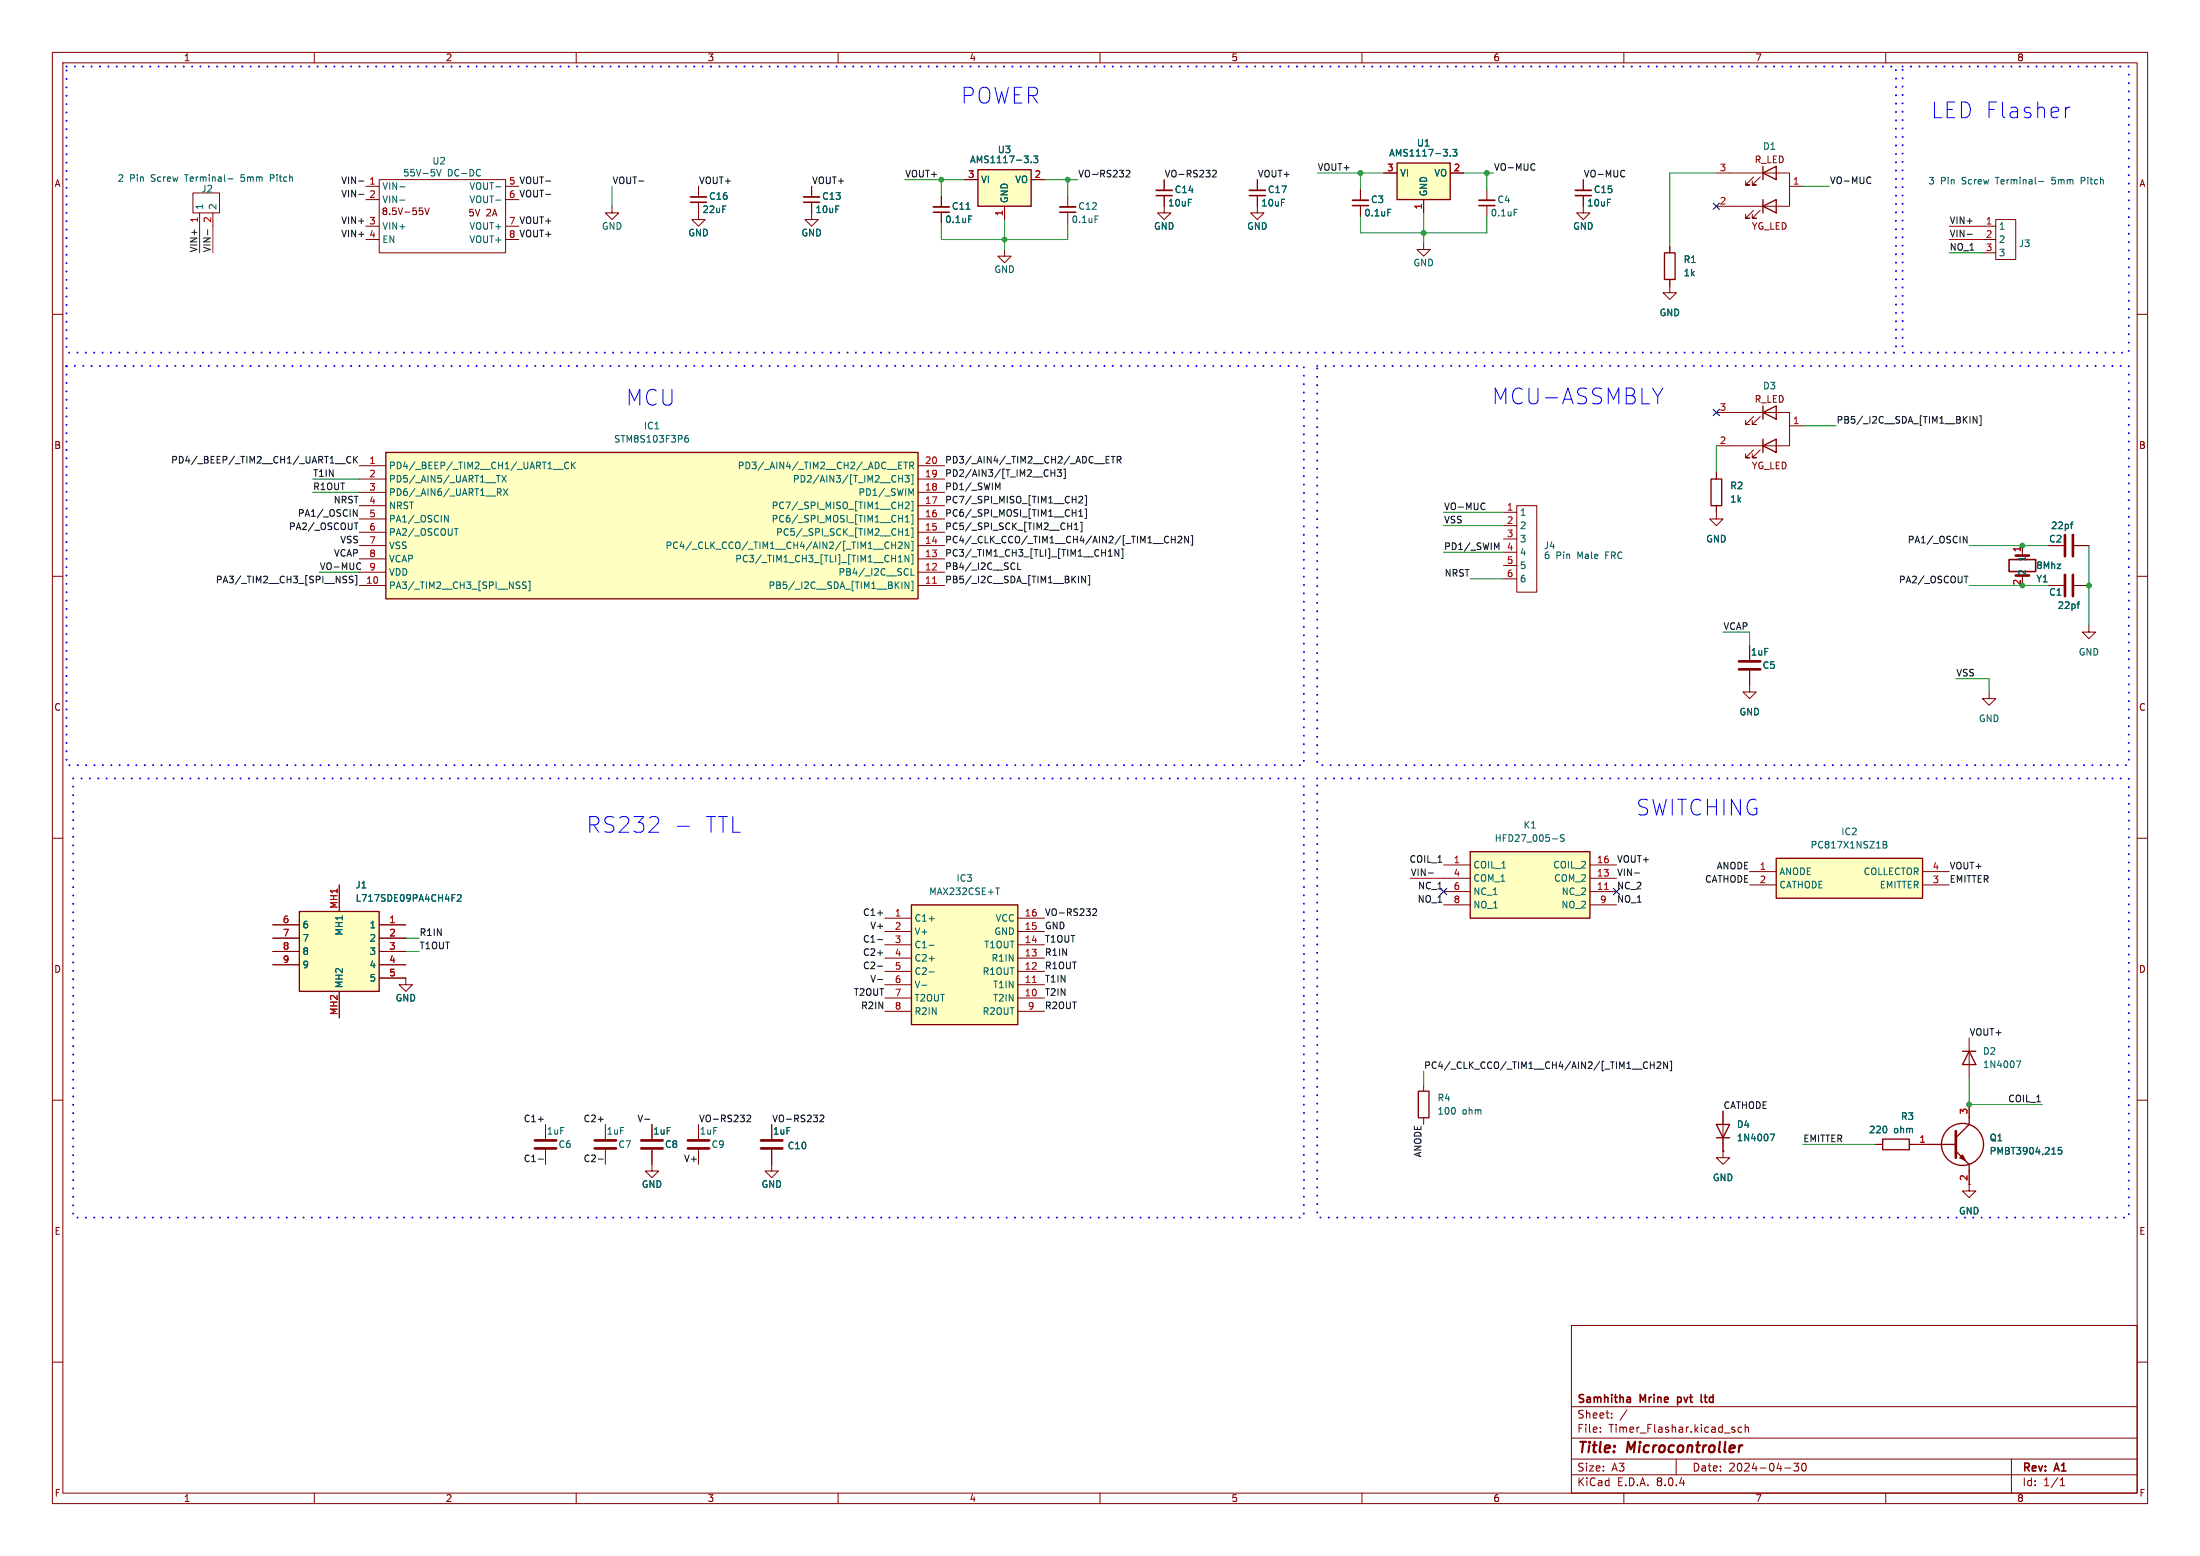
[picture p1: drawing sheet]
<svg xmlns="http://www.w3.org/2000/svg" width="420mm" height="297mm" viewBox="0 0 420 297" stroke-linecap="round" stroke-linejoin="round" font-family="sans-serif">
<g fill="none" stroke="#840000" stroke-width=".19">
<path d="M10 10h400v277h-400zM12 12h396v273h-396zM60 10v2M110 10v2M160 10v2M210 10v2M260 10v2M310 10v2M360 10v2M203.8 37.5v2M10 60h2M203.8 40.5v2"/>
<path d="M318.8 47v1.3M318.8 53.3v1.3M408 60h2M287 97.8h2.6M289.6 96.5h3.8v16.5h-3.8zM10 110h2M287 100.3h2.6M287 102.9h2.6M287 105.4h2.6M287 108h2.6M287 110.5h2.6M408 110h2"/>
<path d="M334 123.2v2.8M334 128v2.8M379.7 132.1v1.3h1.3l-1.3 1.2-1.2-1.2h1.2M10 160h2M408 160h2M10 210h2M115.6 214.6v2.8M115.6 219.5v2.7M408 210h2M10 260h2M300 253h108v32h-108zM408 260h2"/>
<path d="M300 278.5h108M300 274.5h108M300 268.5h108M305.5 273.2v.2M305.5 272.5v.1M307.7 270.5v.2M307.7 269.8v.1M310.6 269.1l-1.3 1.9M320 278.5v3M330.8 272.9l.4 .1v.2l-.2 .2h-.3M330.8 272.4l.4 .1M332.5 272.5l-.4-.1-.3 .3 .1 .6h.6"/>
<path d="M333.2 272.5l.2-.1 .3 .1 .1 .9M333.2 271.9v1.5M342.4 279.3h1l-.5 .6 .4 .1v.6l-.2 .2-.7-.2M344.2 279.4l.1-.1a.8 .8 0 0 1 .5 .7 .8 .8 0 0 1-.5 .8 1 1 0 0 1-.1-1.4zM384 278.5v6.5M60 285v2M110 285v2M160 285v2M210 285v2M260 285v2M300 281.5h108M310 285v2"/>
<path d="M340.7 280.2h1.2M360 285v2M393.3 283.6h.9M393.3 282.5l.4-.4v1.5"/>
</g>
<path d="M332.6 275.9l-.5 .2" fill="none" stroke="#840000" stroke-width=".4"/>
<path d="M202.3 40.5h3.1M311 266.7l.3 .2v.8M311.3 267.6l-.5 .1M311.3 267l-.5 .1M320.3 266.7v1.5M320.3 267.6l.1 .1M320.4 266.7l-.1 .1M324.8 266.2v1.3l.2 .2M325.3 266.7h.6" fill="none" stroke="#840000" stroke-width=".3"/>
<path d="M317.8 48.3h2v5h-2z" fill="none" stroke="#840000" stroke-width=".25"/>
<path d="M332 126.2h4M332 127.8h4M113.5 217.7h4.1M113.5 219.2h4.1" fill="none" stroke="#840000" stroke-width=".51"/>
<path d="M202.3 39.5h3.1" fill="none" stroke="#840000" stroke-width=".33"/>
<path d="M209.1 41.2h.6" fill="none" stroke="#006464" stroke-width=".19"/>
<path d="M186.7 32.4h10.1v7h-10.1z" fill="#ffffc2"/>
<path d="M186.7 32.4h10.1v7h-10.1zM359.4 217.4h5.1v2.1h-5.1z" fill="none" stroke="#840000" stroke-width=".25"/>
<path d="M184.1 34.3h2.6M191.8 39.4v2.5M196.8 34.3h2.6M124.5 214.6v2.8M124.5 219.5v2.7M358.1 218.4h1.3M364.5 218.4h1.3" fill="none" stroke="#840000" stroke-width=".19"/>
<path d="M196.8 30.9v.2M197.3 29.8h.8l-.4 .5 .4 .1v.5l-.2 .2-.6-.2" fill="none" stroke="#006464" stroke-width=".19"/>
<path d="M122.4 217.7h4.1M122.4 219.2h4.1" fill="none" stroke="#840000" stroke-width=".51"/>
<path d="M339.1 163.8h27.9v7.7h-27.9z" fill="#ffffc2"/>
<path d="M339.1 163.8h27.9v7.7h-27.9zM270.8 208.3h2v5.1h-2zM327.7 214.6h2.5l-1.3 2.6zM327.7 217.2h2.5" fill="none" stroke="#840000" stroke-width=".25"/>
<g fill="none" stroke="#840000" stroke-width=".19">
<path d="M191.8 47.6v1.3h1.2l-1.2 1.3-1.3-1.3h1.3M391.2 111.8h2.8M396 111.8h2.8M334 166.4h5.1M334 168.9h5.1M367 166.4h5.1M367 168.9h5.1M104.1 214.6v2.8M104.1 219.5v2.7M271.8 207v1.3M271.8 213.4v1.2M328.9 219.7v1.3h1.3l-1.3 1.2-1.2-1.2h1.2"/>
<path d="M328.9 219.7h.1M328.9 212.1v7.6"/>
</g>
<path d="M396.5 115.3h.5M397 114.9h-.2M359.5 160.6h.4l.3 .2-.3 .4 .3 .1v.3l-.2 .3h-.5zM359.5 161.2h.4M337.9 216.5h.9l-.6 1.2" fill="none" stroke="#006464" stroke-width=".19"/>
<path d="M394.2 109.7v4.1M395.7 109.7v4.1M102.1 217.7h4.1M102.1 219.2h4.1" fill="none" stroke="#840000" stroke-width=".51"/>
<path d="M280.7 162.6h22.8v12.7h-22.8z" fill="#ffffc2"/>
<g fill="none" stroke="#840000" stroke-width=".25">
<path d="M280.7 162.6h22.8v12.7h-22.8zM368.3 218.4h5.1M373.4 219.7l2.5 2.5v1.3M374.6 200.7h2.6M375.9 200.7l1.3 2.5h-2.6zM375.9 213.4v1.2l-2.5 2.6"/>
<circle cx="374.6" cy="218.4" r="4"/>
</g>
<g fill="none" stroke="#840000" stroke-width=".19">
<path d="M386.1 104.1v1.9M391.2 104.1h2.8M396 104.1h2.8M398.8 119.4v1.3h1.2l-1.2 1.2-1.3-1.2h1.3M275.6 165.1h5.1M275.6 170.2h5.1M275.6 167.6h5.1M275.6 172.7h5.1M303.5 165.1h5.1M303.5 170.2h5.1M303.5 167.6h5.1M303.5 172.7h5.1"/>
<path d="M375.9 198.1v7.6M365.8 218.4h2.5M375.9 210.8v2.6M375.9 223.5v3.8h1.3l-1.3 1.3-1.3-1.3h1.3"/>
</g>
<path d="M306.3 169.8h.7" fill="none" stroke="#a90000" stroke-width=".19"/>
<path d="M395.7 99.6l-.2 .1M395.2 100.1h.5M298.6 159.4l-.5-.1-.2 .3 .1 .3 .5 .2v.4l-.1 .1-.5-.1M296.4 160.1h.9M384.9 202.5h.9l-.6 1.3M393.6 219h-.6l-.1 .6 .2-.1 .4 .1 .1 .1v.5l-.2 .1-.5-.1" fill="none" stroke="#006464" stroke-width=".19"/>
<path d="M384.8 106h2.5M384.8 109.9h2.5M394.2 102.1v4.1M395.7 102.1v4.1M373.4 215.9v5.1" fill="none" stroke="#840000" stroke-width=".51"/>
<path d="M374.1 221l.5-.5 .6 1z" fill="#840000" stroke="#840000" stroke-width=".25"/>
<path d="M383.5 106.8h5.1v2.3h-5.1z" fill="none" stroke="#840000" stroke-width=".3"/>
<path d="M174 172.7h20.3v22.9h-20.3z" fill="#ffffc2"/>
<path d="M336.5 39.4l2.6-1.3v2.5zM336.5 33l2.6-1.2v2.5zM336.5 31.8v2.5M336.5 38.1v2.5M336.5 78.7l2.6-1.2v2.5zM336.5 77.5v2.5M326.6 91.4h2.1v5.1h-2.1zM336.5 85.1l2.6-1.3v2.6zM336.5 83.8v2.6M174 172.7h20.3v22.9h-20.3z" fill="none" stroke="#840000" stroke-width=".25"/>
<g fill="none" stroke="#840000" stroke-width=".19">
<path d="M133.3 35.6v2M133.3 38.6v2M154.9 38.6v3.3h1.3l-1.3 1.3-1.2-1.3h1.2M154.9 35.6v2M179.7 37.5v2M259.7 36.2v2M259.7 39.2v2.1M283.8 36.2v2M283.8 39.2v2.1M302.3 37.3v3.3h1.2l-1.2 1.3-1.3-1.3h1.3M302.3 34.3v2M327.7 33h13.9v6.4h-13.9"/>
<path d="M334.8 33.8l-1.6 1.5h.8h-.8v-.8M336 33.8l-1.5 1.5h.8h-.8v-.8M341.6 35.6h2.6M179.7 40.5v2M318.8 54.6v1.3h1.2l-1.2 1.3-1.3-1.3h1.3M334.8 40.1l-1.6 1.6h.8h-.8v-.8M336 40.1l-1.5 1.6h.8h-.8v-.8M327.7 78.7h13.9v6.4h-13.9M334.8 79.5l-1.6 1.5h.8h-.8v-.7M336 79.5l-1.5 1.5h.8h-.8v-.7M327.7 96.5v2.6h1.2l-1.2 1.2-1.3-1.2h1.3M327.7 90.2v1.2"/>
<path d="M334.8 85.9l-1.6 1.5h.8h-.8v-.8M336 85.9l-1.5 1.5h.8h-.8v-.8M341.6 81.3h2.6M168.9 175.3h5.1M168.9 177.8h5.1M194.3 175.3h5.1M194.3 177.8h5.1M168.9 190.5h5.1M168.9 188h5.1M168.9 185.4h5.1M168.9 182.9h5.1M168.9 180.3h5.1"/>
<path d="M168.9 193h5.1M194.3 190.5h5.1M194.3 188h5.1M194.3 185.4h5.1M194.3 182.9h5.1M194.3 180.3h5.1M194.3 193h5.1M133.3 214.6v2.8M133.3 219.5v2.7M147.3 219.5v4h1.3l-1.3 1.3-1.3-1.3h1.3M147.3 214.6v2.8M124.5 222.2v1.3h1.2l-1.2 1.3-1.3-1.3h1.3"/>
</g>
<path d="M184.4 39.9h.8M264.9 39.9h.6M289.1 39.9h.6M184.9 41.2h.6M177.4 175.4h.9M190.1 169.5h.7M190.4 169.5v1.3M176 188.1h1M177.4 180.4h.9M177.4 183h.9M177.4 185.5h.9" fill="none" stroke="#006464" stroke-width=".19"/>
<path d="M197.1 187.5h.7" fill="none" stroke="#a90000" stroke-width=".19"/>
<path d="M131.3 217.7h4.1M131.3 219.2h4.1M145.3 217.7h4.1M145.3 219.2h4.1" fill="none" stroke="#840000" stroke-width=".51"/>
<path d="M131.8 37.6h3.1M153.4 37.6h3.1M178.2 39.5h3M258.2 38.2h3M282.3 38.2h3.1M300.7 36.3h3.1" fill="none" stroke="#840000" stroke-width=".33"/>
<path d="M131.8 38.6h3.1M153.4 38.6h3.1M258.2 39.2h3M282.3 39.2h3.1M300.7 37.3h3.1M178.2 40.5h3" fill="none" stroke="#840000" stroke-width=".3"/>
<path d="M57.1 174h15.3v15.2h-15.3z" fill="#ffffc2"/>
<path d="M57.1 174h15.3v15.2h-15.3z" fill="none" stroke="#840000" stroke-width=".25"/>
<path d="M52.1 176.5h5M52.1 179.1h5M64.8 168.9v5.1M72.4 176.5h5.1M72.4 179.1h5.1M52.1 181.6h5M52.1 184.2h5M64.8 189.2v5.1M72.4 181.6h5.1M72.4 184.2h5.1M72.4 186.7h5.1" fill="none" stroke="#840000" stroke-width=".19"/>
<path d="M86.3 170.8h.6M87.3 170.9l.5-.1 .2 .3-.7 .9h.7" fill="none" stroke="#006464" stroke-width=".19"/>
<path d="M266.7 31.1h10.2v7h-10.2z" fill="#ffffc2"/>
<path d="M266.7 31.1h10.2v7h-10.2z" fill="none" stroke="#840000" stroke-width=".25"/>
<g fill="none" stroke="#840000" stroke-width=".19">
<path d="M116.8 39.4v1.2h1.3l-1.3 1.3-1.2-1.3h1.2M222.2 37.3v3.3h1.3l-1.3 1.3-1.2-1.3h1.2M222.2 34.3v2M240 37.3v3.3h1.3l-1.3 1.3-1.2-1.3h1.2M240 34.3v2M264.2 33h2.5M271.8 38.1v2.5M276.9 33h2.5M271.8 46.4v1.2h1.2l-1.2 1.3-1.3-1.3h1.3M378.5 43.2h2.5M378.5 45.7h2.5M378.5 48.3h2.5"/>
<path d="M381 41.9h3.8v7.6h-3.8zM334 130.8v1.3h1.3l-1.3 1.3-1.3-1.3h1.3M77.5 186.7v1.3h1.2l-1.2 1.2-1.3-1.2h1.3"/>
</g>
<path d="M276.9 29.7v.1M277.3 28.5h.8l-.4 .5 .4 .1v.6l-.2 .1-.6-.1M389.2 34.6h1M397.3 34.5h.5M397.8 33.9h-.5v1.2" fill="none" stroke="#006464" stroke-width=".19"/>
<path d="M220.7 36.3h3.1M238.5 36.3h3.1" fill="none" stroke="#840000" stroke-width=".33"/>
<path d="M220.7 37.3h3.1M238.5 37.3h3.1" fill="none" stroke="#840000" stroke-width=".3"/>
<path d="M73.7 86.4h101.6v27.9h-101.6z" fill="#ffffc2"/>
<path d="M73.7 86.4h101.6v27.9h-101.6z" fill="none" stroke="#840000" stroke-width=".25"/>
<g fill="none" stroke="#840000" stroke-width=".19">
<path d="M36.8 36.8h5.1v3.8h-5.1zM69.8 35.6h2.6M69.8 38.1h2.6M72.4 34.3h24.1v14h-24.1zM81.1 39.7l.4 1.3 .4-1.3M96.5 35.6h2.6M96.5 38.1h2.6M133.3 38.6v3.3h1.3l-1.3 1.3-1.2-1.3h1.2M133.3 35.6v2M154.9 35.6v2M154.9 38.6v2M179.7 37.5v2"/>
<path d="M184.1 34.3h2.6M191.8 39.4v2.5M196.8 34.3h2.6M222.2 34.3v2M222.2 37.3v2.1M240 34.3v2M240 37.3v2.1M259.7 36.2v2M259.7 39.2v2.1M264.2 33h2.5M271.8 38.1v2.5M276.9 33h2.5"/>
<path d="M302.3 34.3v2M302.3 37.3v2.1M38.1 40.6v2.6M40.6 40.6v2.6M69.8 43.2h2.6M69.8 45.7h2.6M80.7 40.3v.5M96.5 43.2h2.6M96.5 45.7h2.6M179.7 40.5v2M318.8 47v1.3M318.8 53.3v1.3"/>
<path d="M68.6 88.9h5.1M68.6 99.1h5.1M68.6 96.5h5.1M68.6 94h5.1M68.6 91.4h5.1M175.3 88.9h5M175.3 99.1h5M175.3 96.5h5M175.3 94h5M175.3 91.4h5M327.7 90.2v1.2M327.7 96.5v1.3"/>
<path d="M68.6 111.8h5.1M68.6 109.2h5.1M68.6 106.7h5.1M68.6 104.1h5.1M68.6 101.6h5.1M175.3 111.8h5M175.3 109.2h5M175.3 106.7h5M175.3 104.1h5M175.3 101.6h5M386.1 104.1v1.3M391.2 111.8h2.8"/>
<path d="M391.2 104.1h2.8M396 111.8h2.8M396 104.1h2.8M334 123.2v2.8M334 128v2.8M52.1 176.5h5M52.1 179.1h5M64.8 168.9v5.1M72.4 176.5h5.1M72.4 179.1h5.1M52.1 181.6h5M52.1 184.2h5"/>
<path d="M64.8 189.2v5.1M72.4 181.6h5.1M72.4 184.2h5.1M72.4 186.7h5.1M124.5 214.6v2.8M124.5 219.5v2.7M147.3 214.6v2.8M147.3 219.5v2.7M328.9 219.7h.1M328.9 212.1v2.5M328.9 217.2v2.5M358.1 218.4h1.3"/>
<path d="M364.5 218.4h3.8M375.9 210.8v2.6M375.9 223.5v2.6"/>
</g>
<g fill="none" stroke="#006464" stroke-width=".19">
<path d="M43.5 34.1h1M51.6 34h.5M52.1 33.3h-.5v1.3M76.3 35.7h1M76.3 38.2h1M83.4 32.3l.4 1.3 .4-1.3M91.5 32.3l.2 .2M91.7 33.5l-.2 .1M94.6 35.7h1M94.6 38.2h1M184.4 39.9h.8M196.8 30.9v.2"/>
<path d="M197.3 29.8h.8l-.4 .5 .4 .1v.5l-.2 .2-.6-.2M264.9 39.9h.6M276.9 29.7v.1M277.3 28.5h.8l-.4 .5 .4 .1v.6l-.2 .1-.6-.1M184.9 41.2h.6M84.9 98.4l.7 1.2v-1.2M94.8 90.7h.7M95 93.3h.4l.3 .2-.1 .4-.6 .1M95.1 90.7v1.3M95.3 94l.4 .6M95.8 90.7l.8 1.3M96.1 93.3l.8 1.3"/>
<path d="M96.6 90.7l-.8 1.3M96.9 93.3l-.8 1.3M106.6 89.6h.9M108.6 88.3a.6 .6 0 0 0-.9 .5 .6 .6 0 0 0 .6 .7l.3-.1M109.1 88.2v1.3M109.3 88.8l.5 .7M109.8 88.2l-.7 .7M130.7 83.9l.3-.3 .3 .1 .1 .2v.3l-.2 .2-.4-.1-.1-.1M131.3 83.1l-.3 .1-.3 .5M171.6 91.4h.7M171.6 89.5h.6M171.6 88.2h.6"/>
<path d="M171.6 88.8h.4M172.3 90.7v1.3M172.5 88.2h.8M172.8 90.7h.8l-.5 .5 .4 .2v.5l-.2 .1-.5-.1M172.8 98.7l.4-.3v1.2M172.8 99.6h.8M172.8 96l.5-.2 .3 .4-.8 .9h.8M172.9 88.2v1.3M173.7 88.9l.6-.1 .1-.2-.1-.3-.6-.1v1.3M173.9 94.2l.4-.9v1.3M174 90.6h.3v1.8h-.3M174 95.7h.3v1.8h-.3"/>
<path d="M174 98.2h.3v1.9h-.3M174 88.9l.4 .6M395.7 99.6l-.2 .1M86.7 100.9h.8M100.5 111.1h-.5l-.3 .2 .1 .3 .6 .3v.3l-.2 .1h-.5M100.9 110.9h.3v1.9h-.3M169.3 103.4l.4 .2M169.7 104.6l-.4 .1M170.2 103.4v1.3M170.2 104.1h.8M171 103.4v1.3M171.5 107.3h.7"/>
<path d="M171.5 106.4l.4-.4v1.3M171.5 103.6l.5-.2 .2 .4-.8 .9h.8M172.8 102.2h.8M172.8 101.3l.4-.4v1.3M173.5 103.4v1.3l-.7-1.3v1.3M173.5 106v1.3l-.7-1.3v1.3M173.5 111.1v1.2l-.7-1.2v1.2M173.9 108.5v1.3h.6M174 110.9h.3v1.9h-.3M174 100.8h.3v1.8h-.3M174 103.3h.3v1.8h-.3M174 105.9h.3v1.8h-.3"/>
<path d="M395.2 100.1h.5M396.5 115.3h.5M397 114.9h-.2M86.3 170.8h.6M87.3 170.9l.5-.1 .2 .3-.7 .9h.7M337.9 216.5h.9l-.6 1.2M393.6 219h-.6l-.1 .6 .2-.1 .4 .1 .1 .1v.5l-.2 .1-.5-.1"/>
</g>
<path d="M178 111.3h.8" fill="none" stroke="#a90000" stroke-width=".19"/>
<g fill="none" stroke="#0f0f0f" stroke-width=".19">
<path d="M68.5 34.6h.9M68.5 37.1h.9M104.2 34.6h.9M104.2 37.1h.9M122 34.6h.9M215 32.6l.5-.1 .2 .4-.8 .9h.8M231.5 32.6l.5-.1 .2 .4-.8 .9h.8M292.8 31.2l.2 .2M293 32.4l-.2 .1M309.9 32.5l.3 .1M310.2 33.7l-.3 .1M356.9 33.8l.3 .1"/>
<path d="M357.2 34.9l-.3 .1M39.6 43.9v.9M375.5 44.7h1M377.4 79.5v1.3l-.7-1.3v1.3M377.9 79.4h.3v1.8h-.3M65 88.5h.9M67 87.2a.6 .6 0 0 0-.9 .5 .6 .6 0 0 0 .6 .7l.3-.1M67.5 97.3l.7 1.2v-1.2M67.5 87.1v1.3M67.6 99.8h.8M67.7 87.7l.5 .7M68.2 87.1l-.7 .7"/>
<path d="M190.5 93.1l.4-.9v1.3M200.6 90.3h.8M201.4 89.7v1.2M201.8 89.7h.8l-.4 .4 .4 .2v.5l-.2 .1-.6-.1M203.1 89.5h.3v1.9h-.3M206 94.9l.4-.2 .3 .4-.8 .9h.8M206 98.5h.7M206 97.6l.3-.3v1.2M206.3 99.7h.3v1.8h-.3M207.1 94.6h.3v1.8h-.3M207.1 97.2h.3v1.8h-.3M211.2 88.4h.6"/>
<path d="M211.2 87.1h.6M211.2 87.7h.4M212.1 87.1h.8M212.5 87.1v1.3M213.3 87.8l.6-.1 .1-.2-.1-.3-.6-.1v1.3M213.6 87.8l.4 .6M283.3 96l.2 .1M283.5 97.2l-.2 .1M67.4 110h-.5l-.2 .1v.4l.6 .2 .1 .3-.3 .2h-.4M67.8 109.9h.3v1.8h-.3M68.6 107.4l.3 .2M68.9 108.6l-.3 .1"/>
<path d="M194.3 107.4v1.3h.6M205.1 101.1h.7M205.1 100.2l.4-.4v1.3M207.2 110v1.2l-.7-1.2v1.2M207.7 109.9h.3v1.8h-.3M211.6 106.2h.7M211.6 105.3l.3-.4v1.3M213.6 104.9v1.3l-.7-1.3v1.3M214.1 104.8h.3v1.8h-.3M222.7 102.4l.4 .1M223.1 103.5l-.4 .1M223.6 102.4v1.2"/>
<path d="M223.6 103h.7M224.3 102.4v1.2M224.9 102.5l.5-.1 .2 .3-.8 .9h.8M226.9 102.4v1.2l-.7-1.2v1.2M227.4 102.2h.3v1.9h-.3M285.7 104.5l.5-.9v1.3M374.8 102.4l.7 1.2v-1.2M375 110h.7M167.5 179.3h1M167.5 174.3h1M208.6 173.6l.5-.1 .2 .3-.7 .9h.7M272.7 166.6h.9"/>
<path d="M312 166.6h1M167.5 184.4h1M167.5 181.9h1M167.5 187h1M102.8 213.6h.9M114.2 213.6h1M123.1 213.6h1M142.6 213l.5-.2 .2 .4-.8 .9h.8M156.6 213l.4-.2 .3 .4-.8 .9h.8M314.2 202.7l.3 .1M314.5 203.8l-.3 .2M315.1 202.7v1.3"/>
<path d="M315.1 203.3h.7M315.8 202.7v1.3M316.3 202.8l.5-.1 .3 .4-.8 .9h.8M318.3 202.7v1.3l-.7-1.3v1.3M318.8 202.6h.3v1.8h-.3M102.8 221.3h.9M114.2 221.3h1"/>
</g>
<path d="M395.2 20.5a.77 .77 0 0 0-.9 .5M317.5 74.1l-1 1.5M129.3 157.7h2.3" fill="none" stroke="#0000c2" stroke-width=".19"/>
<path d="M12.7 12.7h349.2v54.6h-349.2zM363.2 12.7h43.2v54.6h-43.2zM12.7 69.9h236.2v76.2h-236.2zM251.5 69.9h154.9v76.2h-154.9zM14 148.6h234.9v83.8h-234.9zM251.5 148.6h154.9v83.8h-154.9z" fill="none" stroke="#0500ff" stroke-width=".4" stroke-dasharray="0 1.6"/>
<g fill="none" stroke="#009600" stroke-width=".19">
<path d="M116.8 35.6v3.8M172.7 34.3h11.4M179.7 34.3v3.2M199.4 34.3h6.3M203.8 34.3v3.2M251.5 33h12.7M259.7 33v3.2M279.4 33h5.7M283.8 33v3.2M327.7 33h-8.9v14M344.2 35.6h5M179.7 42.5v3.2h24.1v-3.2"/>
<path d="M191.8 41.9v5.7M259.7 41.3v3.2h24.1v-3.2M271.8 40.6v5.8M372.1 48.3h6.4M59.7 94h8.9M59.7 91.4h8.9M275.6 97.8h11.4M327.7 85.1v5.1M344.2 81.3h6.3M61 109.2h7.6M275.6 105.4h11.4M275.6 100.3h11.4"/>
<path d="M280.7 110.5h6.3M375.9 111.8h15.3M375.9 104.1h15.3M398.8 104.1v15.3M328.9 120.7h5.1v2.5M373.4 129.5h6.3v2.6M77.5 179.1h2.5M77.5 181.6h2.5M271.8 204.5v2.5M344.2 218.4h13.9M375.9 205.7v5.1h14"/>
</g>
<path d="M38.1 43.2v5.1M40.6 43.2v5.1M372.1 45.7h6.4M372.1 43.2h6.4M269.2 167.6h6.4" fill="none" stroke="#f00" stroke-width=".19"/>
<path d="M327.1 38.8l1.2 1.2M328.3 38.8l-1.2 1.2M327.1 78.1l1.2 1.2M328.3 78.1l-1.2 1.2M275 169.6l1.2 1.2M276.2 169.6l-1.2 1.2M308 169.6l1.2 1.2M309.2 169.6l-1.2 1.2" fill="none" stroke="#000084" stroke-width=".19"/>
<g fill="#009600" stroke="#009600" stroke-width=".19">
<circle cx="375.9" cy="210.8" r=".46"/>
<circle cx="283.8" cy="33" r=".46"/>
<circle cx="386.1" cy="111.8" r=".46"/>
<circle cx="386.1" cy="104.1" r=".46"/>
<circle cx="398.8" cy="111.8" r=".46"/>
<circle cx="203.8" cy="34.3" r=".46"/>
<circle cx="259.7" cy="33" r=".46"/>
<circle cx="191.8" cy="45.7" r=".46"/>
<circle cx="179.7" cy="34.3" r=".46"/>
<circle cx="271.8" cy="44.5" r=".46"/>
</g>
<g font-size="4.2" fill="#0000c2">
<text x="183.4" y="20">POWER</text>
<text x="368.7" y="22.8">LED Flasher</text>
<text x="119.5" y="77.7">MCU</text>
<text x="284.8" y="77.4">MCU-ASSMBLY</text>
<text x="312.3" y="155.9">SWITCHING</text>
<text x="112" y="159.2">RS232</text>
<text x="134.4" y="159.2">TTL</text>
</g>
<g font-size="2.8" fill="#840000">
<text x="301" y="277.9">Title:</text>
<text x="310.6" y="277.9">Microcontroller</text>
</g>
<g font-size="2.1" fill="#840000">
<text x="301" y="268.2">Samhitha</text>
<text x="313.2" y="268.2">Mrine</text>
<text x="320.9" y="268.2">pvt</text>
<text x="326" y="268.2">ltd</text>
<text x="301" y="273.7">File:</text>
<text x="301" y="271">Sheet:</text>
<text x="307.1" y="273.7">Timer_Flashar.kicad_sch</text>
<text x="301" y="281.1">Size:</text>
<text x="307.6" y="281.1">A3</text>
<text x="323" y="281.1">Date:</text>
<text x="330" y="281.1">2024-04-30</text>
<text x="386" y="281.3">Rev:</text>
<text x="392.4" y="281.3">A1</text>
<text x="301" y="283.9">KiCad</text>
<text x="308.7" y="283.9">E.D.A.</text>
<text x="316.3" y="283.9">8.0.4</text>
<text x="386" y="283.9">Id:</text>
<text x="390.1" y="283.9">1/1</text>
</g>
<g font-size="1.8" fill="#840000">
<text x="35" y="11.9">1</text>
<text x="85" y="11.9">2</text>
<text x="135" y="11.9">3</text>
<text x="185" y="11.9">4</text>
<text x="235" y="11.9">5</text>
<text x="285" y="11.9">6</text>
<text x="335" y="11.9">7</text>
<text x="385" y="11.9">8</text>
<text x="10.3" y="35.9">A</text>
<text x="334.9" y="31.4">R_LED</text>
<text x="408.3" y="35.9">A</text>
<text x="72.8" y="41.3">8.5V-55V</text>
<text x="89.3" y="41.5">5V</text>
<text x="92.8" y="41.5">2A</text>
<text x="334.3" y="44.1">YG_LED</text>
<text x="334.9" y="77.1">R_LED</text>
<text x="10.3" y="85.9">B</text>
<text x="334.3" y="89.8">YG_LED</text>
<text x="408.2" y="85.9">B</text>
<text x="10.3" y="135.9">C</text>
<text x="408.2" y="135.9">C</text>
<text x="10.3" y="185.9">D</text>
<text x="408.2" y="185.9">D</text>
<text x="375.7" y="225.5" transform="rotate(-90 375.7 225.5)">2</text>
<text x="10.3" y="235.9">E</text>
<text x="408.3" y="235.9">E</text>
<text x="10.3" y="285.9">F</text>
<text x="35" y="286.9">1</text>
<text x="85" y="286.9">2</text>
<text x="135" y="286.9">3</text>
<text x="185" y="286.9">4</text>
<text x="235" y="286.9">5</text>
<text x="285" y="286.9">6</text>
<text x="335" y="286.9">7</text>
<text x="385" y="286.9">8</text>
<text x="408.3" y="285.9">F</text>
</g>
<g font-size="1.8" fill="#006464">
<text x="190.4" y="29.4">U3</text>
<text x="270.4" y="28.2">U1</text>
<text x="336.5" y="28.8">D1</text>
<text x="22.4" y="34.9">2</text>
<text x="24.7" y="34.9">Pin</text>
<text x="28.9" y="34.9">Screw</text>
<text x="35.6" y="34.9">Terminal-</text>
<text x="46.5" y="34.9">5mm</text>
<text x="52.2" y="34.9">Pitch</text>
<text x="76.9" y="33.9">55V-5V</text>
<text x="82.4" y="31.6">U2</text>
<text x="85.4" y="33.9">DC-DC</text>
<text x="185.1" y="31.3">AMS1117-3.3</text>
<text x="187.2" y="35.2">VI</text>
<text x="193.7" y="35.2">VO</text>
<text x="265.1" y="30.1">AMS1117-3.3</text>
<text x="267.2" y="33.9">VI</text>
<text x="273.7" y="33.9">VO</text>
<text x="368.1" y="35.4">3</text>
<text x="370.4" y="35.4">Pin</text>
<text x="374.6" y="35.4">Screw</text>
<text x="381.3" y="35.4">Terminal-</text>
<text x="392.2" y="35.4">5mm</text>
<text x="397.9" y="35.4">Pitch</text>
<text x="38.4" y="36.9">J2</text>
<text x="39" y="40.1" transform="rotate(-90 39 40.1)">1</text>
<text x="41.5" y="40.1" transform="rotate(-90 41.5 40.1)">2</text>
<text x="72.9" y="36.4">VIN-</text>
<text x="72.9" y="39">VIN-</text>
<text x="89.5" y="36.4">VOUT-</text>
<text x="89.5" y="39">VOUT-</text>
<text x="134" y="40.9">22uF</text>
<text x="135.3" y="38.3">C16</text>
<text x="155.6" y="40.9">10uF</text>
<text x="156.9" y="38.3">C13</text>
<text x="181.6" y="40.2">C11</text>
<text x="192.6" y="38.9" transform="rotate(-90 192.6 38.9)">GND</text>
<text x="205.7" y="40.2">C12</text>
<text x="222.9" y="39.6">10uF</text>
<text x="224.2" y="37.1">C14</text>
<text x="240.7" y="39.6">10uF</text>
<text x="241.9" y="37.1">C17</text>
<text x="260.4" y="41.5">0.1uF</text>
<text x="261.6" y="39">C3</text>
<text x="272.6" y="37.6" transform="rotate(-90 272.6 37.6)">GND</text>
<text x="284.5" y="41.5">0.1uF</text>
<text x="285.8" y="39">C4</text>
<text x="302.9" y="39.6">10uF</text>
<text x="304.2" y="37.1">C15</text>
<text x="72.9" y="44">VIN+</text>
<text x="72.9" y="46.6">EN</text>
<text x="89.5" y="44">VOUT+</text>
<text x="89.5" y="46.6">VOUT+</text>
<text x="114.8" y="44">GND</text>
<text x="131.3" y="45.3">GND</text>
<text x="152.9" y="45.3">GND</text>
<text x="180.3" y="42.8">0.1uF</text>
<text x="204.5" y="42.8">0.1uF</text>
<text x="220.2" y="44">GND</text>
<text x="238" y="44">GND</text>
<text x="300.2" y="44">GND</text>
<text x="381.5" y="44">1</text>
<text x="381.5" y="46.6">2</text>
<text x="385.3" y="47.3">J3</text>
<text x="189.7" y="52.3">GND</text>
<text x="269.7" y="51">GND</text>
<text x="321.3" y="50.4">R1</text>
<text x="321.3" y="52.9">1k</text>
<text x="381.5" y="49.1">3</text>
<text x="316.7" y="60.6">GND</text>
<text x="336.5" y="74.5">D3</text>
<text x="122.8" y="82.1">IC1</text>
<text x="74.2" y="89.8">PD4/_BEEP/_TIM2__CH1/_UART1__CK</text>
<text x="117.1" y="84.7">STM8S103F3P6</text>
<text x="140.7" y="89.8">PD3/_AIN4/_TIM2__CH2/_ADC__ETR</text>
<text x="74.2" y="92.3">PD5/_AIN5/_UART1__TX</text>
<text x="74.2" y="94.8">PD6/_AIN6/_UART1__RX</text>
<text x="151.3" y="92.3">PD2/AIN3/[T_IM2__CH3]</text>
<text x="163.8" y="94.8">PD1/_SWIM</text>
<text x="330.2" y="93.6">R2</text>
<text x="74.2" y="97.4">NRST</text>
<text x="74.2" y="99.9">PA1/_OSCIN</text>
<text x="147.2" y="99.9">PC6/_SPI_MOSI_[TIM1__CH1]</text>
<text x="147.2" y="97.4">PC7/_SPI_MISO_[TIM1__CH2]</text>
<text x="290.1" y="98.7">1</text>
<text x="290.1" y="101.2">2</text>
<text x="330.2" y="96.1">1k</text>
<text x="391.5" y="101.2">22pf</text>
<text x="74.2" y="102.5">PA2/_OSCOUT</text>
<text x="74.2" y="105">VSS</text>
<text x="74.2" y="107.5">VCAP</text>
<text x="127" y="105">PC4/_CLK_CCO/_TIM1__CH4/AIN2/[_TIM1__CH2N]</text>
<text x="140.3" y="107.5">PC3/_TIM1_CH3_[TLI]_[TIM1__CH1N]</text>
<text x="148.1" y="102.5">PC5/_SPI_SCK_[TIM2__CH1]</text>
<text x="290.1" y="103.7">3</text>
<text x="290.1" y="106.3">4</text>
<text x="294.7" y="105">J4</text>
<text x="294.7" y="106.9">6</text>
<text x="297" y="106.9">Pin</text>
<text x="301.2" y="106.9">Male</text>
<text x="306.7" y="106.9">FRC</text>
<text x="325.6" y="103.7">GND</text>
<text x="386.9" y="107.3" transform="rotate(-90 386.9 107.3)">1</text>
<text x="391.1" y="103.7">C2</text>
<text x="74.2" y="112.6">PA3/_TIM2__CH3_[SPI__NSS]</text>
<text x="74.2" y="110.1">VDD</text>
<text x="146.6" y="112.6">PB5/_I2C__SDA_[TIM1__BKIN]</text>
<text x="160" y="110.1">PB4/_I2C__SCL</text>
<text x="290.1" y="108.8">5</text>
<text x="290.1" y="111.4">6</text>
<text x="386.9" y="110" transform="rotate(-90 386.9 110)">2</text>
<text x="388.6" y="108.8">8Mhz</text>
<text x="388.6" y="111.4">Y1</text>
<text x="391.1" y="113.9">C1</text>
<text x="392.7" y="116.4">22pf</text>
<text x="334.2" y="125.3">1uF</text>
<text x="396.7" y="125.3">GND</text>
<text x="336.4" y="127.9">C5</text>
<text x="332" y="136.8">GND</text>
<text x="377.7" y="138">GND</text>
<text x="285.3" y="160.9">HFD27_005-S</text>
<text x="290.8" y="158.3">K1</text>
<text x="351.4" y="159.6">IC2</text>
<text x="281.2" y="166">COIL_1</text>
<text x="296.4" y="166">COIL_2</text>
<text x="339.6" y="167.2">ANODE</text>
<text x="345.5" y="162.2">PC817X1NSZ1B</text>
<text x="355.7" y="167.2">COLLECTOR</text>
<text x="67.8" y="169.8">J1</text>
<text x="67.8" y="172.3">L717SDE09PA4CH4F2</text>
<text x="177.3" y="171">MAX232CSE+T</text>
<text x="182.5" y="168.5">IC3</text>
<text x="281.2" y="168.5">COM_1</text>
<text x="281.2" y="171">NC_1</text>
<text x="281.2" y="173.6">NO_1</text>
<text x="296.6" y="168.5">COM_2</text>
<text x="298" y="173.6">NO_2</text>
<text x="298" y="171">NC_2</text>
<text x="339.6" y="169.8">CATHODE</text>
<text x="358.8" y="169.8">EMITTER</text>
<text x="57.7" y="177.4">6</text>
<text x="57.7" y="179.9">7</text>
<text x="65.6" y="178.7" transform="rotate(-90 65.6 178.7)">MH1</text>
<text x="70.5" y="177.4">1</text>
<text x="70.5" y="179.9">2</text>
<text x="174.5" y="176.1">C1+</text>
<text x="174.5" y="178.7">V+</text>
<text x="189.7" y="178.7">GND</text>
<text x="190" y="176.1">VCC</text>
<text x="57.7" y="182.5">8</text>
<text x="57.7" y="185">9</text>
<text x="70.5" y="182.5">3</text>
<text x="70.5" y="185">4</text>
<text x="174.5" y="181.2">C1-</text>
<text x="174.5" y="183.7">C2+</text>
<text x="187.8" y="181.2">T1OUT</text>
<text x="189.2" y="183.7">R1IN</text>
<text x="65.6" y="188.7" transform="rotate(-90 65.6 188.7)">MH2</text>
<text x="70.5" y="187.6">5</text>
<text x="75.4" y="191.4">GND</text>
<text x="174.5" y="186.3">C2-</text>
<text x="174.5" y="188.8">V-</text>
<text x="174.5" y="191.4">T2OUT</text>
<text x="187.5" y="186.3">R1OUT</text>
<text x="189.5" y="191.4">T2IN</text>
<text x="189.5" y="188.8">T1IN</text>
<text x="174.5" y="193.9">R2IN</text>
<text x="187.5" y="193.9">R2OUT</text>
<text x="378.5" y="201.5">D2</text>
<text x="378.5" y="204.1">1N4007</text>
<text x="274.3" y="210.4">R4</text>
<text x="274.3" y="213">100</text>
<text x="279.1" y="213">ohm</text>
<text x="331.5" y="215.5">D4</text>
<text x="362.8" y="214">R3</text>
<text x="104.3" y="216.8">1uF</text>
<text x="106.5" y="219.3">C6</text>
<text x="115.7" y="216.8">1uF</text>
<text x="118" y="219.3">C7</text>
<text x="124.6" y="216.8">1uF</text>
<text x="126.8" y="219.3">C8</text>
<text x="133.5" y="216.8">1uF</text>
<text x="135.7" y="219.3">C9</text>
<text x="147.5" y="216.8">1uF</text>
<text x="150.3" y="219.6">C10</text>
<text x="331.5" y="218">1N4007</text>
<text x="356.7" y="216.5">220</text>
<text x="361.5" y="216.5">ohm</text>
<text x="379.7" y="218">Q1</text>
<text x="379.7" y="220.6">PMBT3904,215</text>
<text x="122.4" y="226.9">GND</text>
<text x="145.3" y="226.9">GND</text>
<text x="326.9" y="225.7">GND</text>
<text x="373.9" y="232">GND</text>
</g>
<g font-size="1.8" fill="#0f0f0f">
<text x="65.1" y="35.2">VIN-</text>
<text x="97.1" y="35.3">5 VOUT-</text>
<text x="116.8" y="35.2">VOUT-</text>
<text x="133.3" y="35.2">VOUT+</text>
<text x="154.9" y="35.2">VOUT+</text>
<text x="172.7" y="33.9">VOUT+</text>
<text x="222.2" y="33.9">VO-RS232</text>
<text x="240" y="33.9">VOUT+</text>
<text x="251.5" y="32.7">VOUT+</text>
<text x="285.1" y="32.7">VO-MUC</text>
<text x="302.3" y="33.9">VO-MUC</text>
<text x="349.2" y="35.2">VO-MUC</text>
<text x="65.1" y="37.7">VIN-</text>
<text x="97.1" y="37.8">6 VOUT-</text>
<text x="65.1" y="45.4">VIN+</text>
<text x="65.1" y="42.8">VIN+</text>
<text x="97.1" y="42.9">7 VOUT+</text>
<text x="97.1" y="45.5">8 VOUT+</text>
<text x="372.1" y="47.9">NO_1</text>
<text x="372.1" y="42.8">VIN+</text>
<text x="372.1" y="45.4">VIN-</text>
<text x="37.8" y="48.3" transform="rotate(-90 37.8 48.3)">VIN+</text>
<text x="40.3" y="48.3" transform="rotate(-90 40.3 48.3)">VIN-</text>
<text x="350.5" y="80.9">PB5/_I2C__SDA_[TIM1__BKIN]</text>
<text x="32.6" y="88.6">PD4/_BEEP/_TIM2__CH1/_UART1__CK</text>
<text x="180.3" y="88.6">PD3/_AIN4/_TIM2__CH2/_ADC__ETR</text>
<text x="59.7" y="93.6">R1OUT</text>
<text x="59.7" y="91.1">T1IN</text>
<text x="180.3" y="91.1">PD2/AIN3/[T_IM2__CH3]</text>
<text x="180.3" y="93.6">PD1/_SWIM</text>
<text x="55.1" y="101.3">PA2/_OSCOUT</text>
<text x="56.8" y="98.7">PA1/_OSCIN</text>
<text x="63.6" y="96.2">NRST</text>
<text x="180.3" y="96.2">PC7/_SPI_MISO_[TIM1__CH2]</text>
<text x="180.3" y="98.7">PC6/_SPI_MOSI_[TIM1__CH1]</text>
<text x="180.3" y="101.3">PC5/_SPI_SCK_[TIM2__CH1]</text>
<text x="275.6" y="100">VSS</text>
<text x="275.6" y="97.4">VO-MUC</text>
<text x="63.7" y="106.3">VCAP</text>
<text x="64.9" y="103.8">VSS</text>
<text x="180.3" y="106.3">PC3/_TIM1_CH3_[TLI]_[TIM1__CH1N]</text>
<text x="180.3" y="103.8">PC4/_CLK_CCO/_TIM1__CH4/AIN2/[_TIM1__CH2N]</text>
<text x="275.6" y="105.1">PD1/_SWIM</text>
<text x="364.1" y="103.8">PA1/_OSCIN</text>
<text x="41.1" y="111.4">PA3/_TIM2__CH3_[SPI__NSS]</text>
<text x="61" y="108.9">VO-MUC</text>
<text x="180.3" y="111.4">PB5/_I2C__SDA_[TIM1__BKIN]</text>
<text x="180.3" y="108.9">PB4/_I2C__SCL</text>
<text x="275.7" y="110.1">NRST</text>
<text x="362.4" y="111.4">PA2/_OSCOUT</text>
<text x="328.9" y="120.3">VCAP</text>
<text x="373.4" y="129.2">VSS</text>
<text x="269" y="164.8">COIL_1</text>
<text x="269.2" y="167.3">VIN-</text>
<text x="308.6" y="164.8">VOUT+</text>
<text x="308.6" y="167.3">VIN-</text>
<text x="327.6" y="166">ANODE</text>
<text x="372.1" y="166">VOUT+</text>
<text x="270.5" y="172.4">NO_1</text>
<text x="270.6" y="169.8">NC_1</text>
<text x="308.6" y="169.8">NC_2</text>
<text x="308.6" y="172.4">NO_1</text>
<text x="325.4" y="168.6">CATHODE</text>
<text x="372.1" y="168.6">EMITTER</text>
<text x="80" y="178.7">R1IN</text>
<text x="164.7" y="180">C1-</text>
<text x="164.7" y="174.9">C1+</text>
<text x="166" y="177.5">V+</text>
<text x="199.4" y="177.5">GND</text>
<text x="199.4" y="174.9">VO-RS232</text>
<text x="199.4" y="180">T1OUT</text>
<text x="80" y="181.3">T1OUT</text>
<text x="164.7" y="185.1">C2-</text>
<text x="164.7" y="182.5">C2+</text>
<text x="199.4" y="182.5">R1IN</text>
<text x="199.4" y="185.1">R1OUT</text>
<text x="162.9" y="190.2">T2OUT</text>
<text x="166" y="187.6">V-</text>
<text x="199.4" y="187.6">T1IN</text>
<text x="199.4" y="190.2">T2IN</text>
<text x="164.3" y="192.7">R2IN</text>
<text x="199.4" y="192.7">R2OUT</text>
<text x="375.9" y="197.8">VOUT+</text>
<text x="271.8" y="204.1">PC4/_CLK_CCO/_TIM1__CH4/AIN2/[_TIM1__CH2N]</text>
<text x="99.9" y="214.3">C1+</text>
<text x="111.3" y="214.3">C2+</text>
<text x="121.6" y="214.3">V-</text>
<text x="133.3" y="214.3">VO-RS232</text>
<text x="147.3" y="214.3">VO-RS232</text>
<text x="328.9" y="211.7">CATHODE</text>
<text x="383.3" y="210.5">COIL_1</text>
<text x="99.9" y="221.9">C1-</text>
<text x="111.3" y="221.9">C2-</text>
<text x="130.5" y="221.9">V+</text>
<text x="271.4" y="221" transform="rotate(-90 271.4 221)">ANODE</text>
<text x="344.2" y="218.1">EMITTER</text>
</g>
<g font-size="1.8" fill="#a90000">
<text x="70.4" y="35.3">1</text>
<text x="184.7" y="34">3</text>
<text x="197.4" y="34">2</text>
<text x="264.7" y="32.8">3</text>
<text x="277.4" y="32.8">2</text>
<text x="328.2" y="32.8">3</text>
<text x="342.2" y="35.3">1</text>
<text x="70.4" y="37.8">2</text>
<text x="191.5" y="41.3" transform="rotate(-90 191.5 41.3)">1</text>
<text x="271.5" y="40.1" transform="rotate(-90 271.5 40.1)">1</text>
<text x="328.2" y="39.1">2</text>
<text x="37.8" y="42.6" transform="rotate(-90 37.8 42.6)">1</text>
<text x="40.4" y="42.6" transform="rotate(-90 40.4 42.6)">2</text>
<text x="70.4" y="42.9">3</text>
<text x="70.4" y="45.5">4</text>
<text x="379" y="42.9">1</text>
<text x="379" y="45.5">2</text>
<text x="379" y="48">3</text>
<text x="328.2" y="78.5">3</text>
<text x="342.2" y="81">1</text>
<text x="70.4" y="88.6">1</text>
<text x="176.5" y="88.6">20</text>
<text x="328.2" y="84.8">2</text>
<text x="70.4" y="91.2">2</text>
<text x="70.4" y="93.7">3</text>
<text x="176.5" y="93.7">18</text>
<text x="176.5" y="91.2">19</text>
<text x="70.4" y="96.3">4</text>
<text x="70.4" y="98.8">5</text>
<text x="70.4" y="101.3">6</text>
<text x="176.5" y="101.3">15</text>
<text x="176.5" y="98.8">16</text>
<text x="176.5" y="96.3">17</text>
<text x="287.6" y="97.5">1</text>
<text x="287.6" y="100.1">2</text>
<text x="70.4" y="103.9">7</text>
<text x="70.4" y="106.4">8</text>
<text x="176.5" y="106.4">13</text>
<text x="176.5" y="103.9">14</text>
<text x="287.6" y="102.6">3</text>
<text x="287.6" y="105.2">4</text>
<text x="287.6" y="107.7">5</text>
<text x="385.8" y="105.5" transform="rotate(-90 385.8 105.5)">1</text>
<text x="69.8" y="111.5">10</text>
<text x="70.4" y="109">9</text>
<text x="176.5" y="111.5">11</text>
<text x="176.5" y="109">12</text>
<text x="287.6" y="110.2">6</text>
<text x="385.8" y="111.8" transform="rotate(-90 385.8 111.8)">2</text>
<text x="277.4" y="164.8">1</text>
<text x="277.4" y="167.4">4</text>
<text x="304.8" y="167.4">13</text>
<text x="304.8" y="164.8">16</text>
<text x="335.8" y="166.1">1</text>
<text x="368.9" y="166.1">4</text>
<text x="64.5" y="173.5" transform="rotate(-90 64.5 173.5)">MH1</text>
<text x="277.4" y="169.9">6</text>
<text x="277.4" y="172.5">8</text>
<text x="304.8" y="169.9">11</text>
<text x="305.4" y="172.5">9</text>
<text x="335.8" y="168.7">2</text>
<text x="368.9" y="168.7">3</text>
<text x="53.9" y="176.3">6</text>
<text x="53.9" y="178.8">7</text>
<text x="74.2" y="176.3">1</text>
<text x="74.2" y="178.8">2</text>
<text x="170.7" y="175">1</text>
<text x="170.7" y="177.5">2</text>
<text x="195.5" y="177.5">15</text>
<text x="195.5" y="175">16</text>
<text x="53.9" y="181.4">8</text>
<text x="53.9" y="183.9">9</text>
<text x="74.2" y="181.4">3</text>
<text x="74.2" y="183.9">4</text>
<text x="170.7" y="180.1">3</text>
<text x="170.7" y="182.6">4</text>
<text x="170.7" y="185.2">5</text>
<text x="195.5" y="185.2">12</text>
<text x="195.5" y="182.6">13</text>
<text x="195.5" y="180.1">14</text>
<text x="74.2" y="186.4">5</text>
<text x="170.7" y="187.7">6</text>
<text x="170.7" y="190.2">7</text>
<text x="195.5" y="190.2">10</text>
<text x="195.5" y="187.7">11</text>
<text x="64.5" y="193.9" transform="rotate(-90 64.5 193.9)">MH2</text>
<text x="170.7" y="192.8">8</text>
<text x="196.1" y="192.8">9</text>
<text x="375.7" y="212.8" transform="rotate(-90 375.7 212.8)">3</text>
<text x="366.3" y="218.2">1</text>
</g>
<text font-size="1.8" fill="#0000c2" x="205.7" y="33.9">VO-RS232</text>
</svg>
